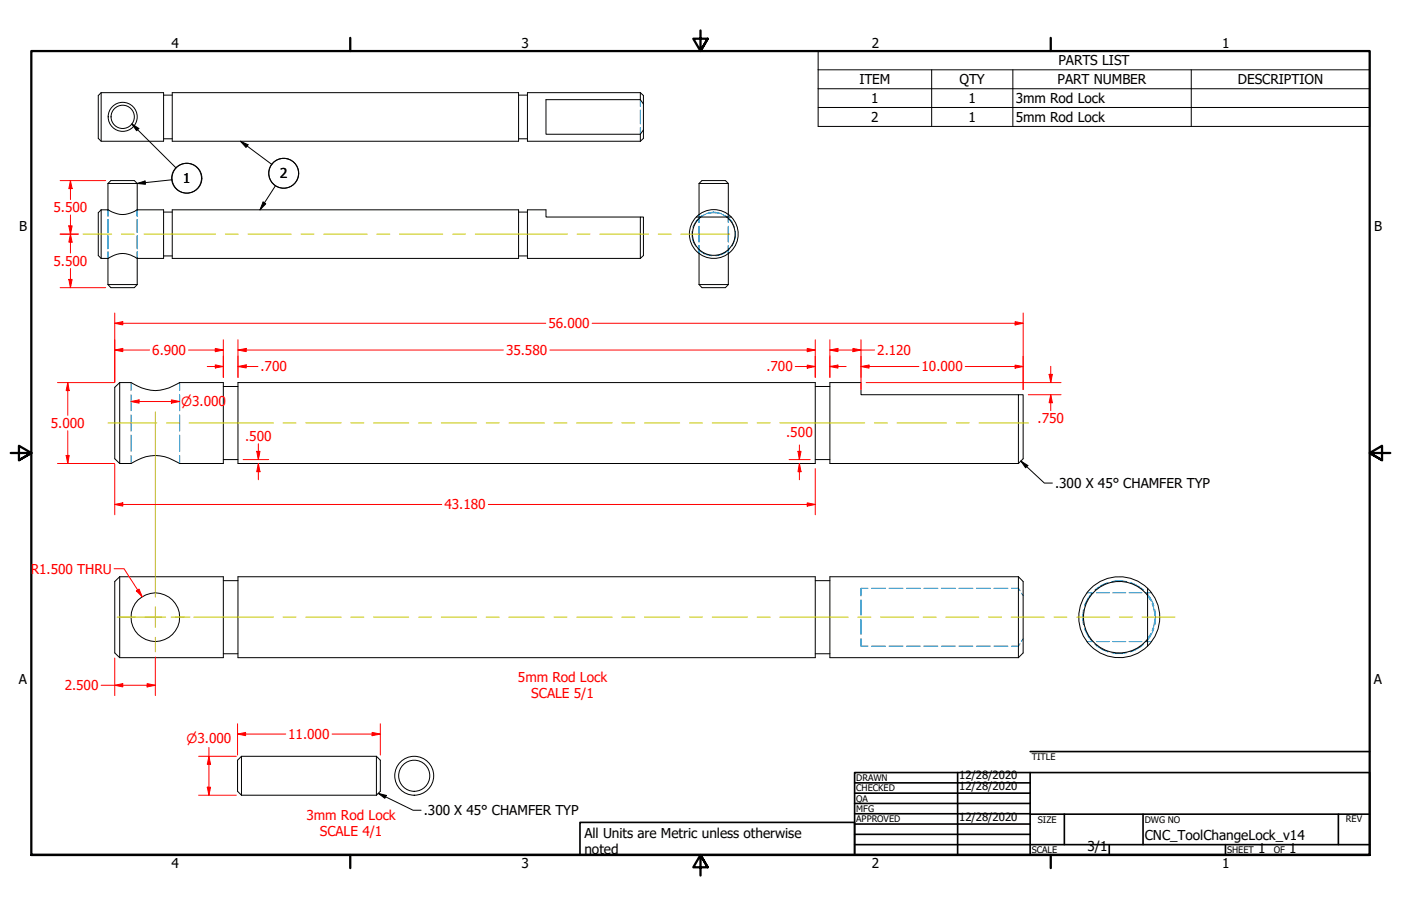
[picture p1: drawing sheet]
<svg xmlns="http://www.w3.org/2000/svg" width="432mm" height="279mm" viewBox="0 0 432 279" stroke-linecap="round" stroke-linejoin="round" font-family="sans-serif">
<!-- layer: Hidden (ANSI) -->
<g fill="none" stroke="#0080c0" stroke-width=".31">
<path d="M197.4 30.7v2.1M197.4 33.9v4.3M197.4 39.3v2.1M33.3 64.7v2M33.3 67.7v4M33.3 72.7v4M33.3 77.7v2M42.3 66.7v-2v2M42.3 67.7v4M42.3 72.7v4M42.3 77.7v2M213.3 71.3a6.6 6.6 0 0 0 1.1 4.6"/>
<path d="M215.1 76.8a6.2 6.2 0 0 0 4.3 2.1M215.5 66.2v2.4M215.5 69.8v4.8M215.5 75.8v2.4M216.5 66.4a6.6 6.6 0 0 0-2.9 3.7M217.5 66.1l-1.5 .8M217.6 65.9a5.7 5.7 0 0 1 4.7 0M218.2 65.8a5.9 5.9 0 0 1 3.5 0M222.5 66.1l1.5 .8M223.4 66.4a5.9 5.9 0 0 1 3 3.7M224.5 66.2v2.4M224.5 69.8v4.8"/>
<path d="M224.5 75.8v2.4M224.8 76.8a6.2 6.2 0 0 1-4.2 2.1M226.6 71.3a6 6 0 0 1-1 4.6M40.4 118v2.5M55.4 118v2.5M40.4 121.7v5M40.4 128v5M40.4 134.2v5M55.4 121.7v5M55.4 128v5M55.4 134.2v5M40.4 140.5v2.4"/>
<path d="M55.4 140.5v2.4M341.5 179.6l-1.6 .7-2.5 1.7M342.6 179.4l1.3-.3h2.1l1.3 .3M348.4 179.6l1.5 .7 2.5 1.7M265.4 196.9v2.4h2.1M265.4 185v4.7M265.4 190.9v4.8M267.5 181.4h-2.1v2.4M268.6 199.3h4.3M268.6 181.4h4.3M274 199.3h4.3M274 181.4h4.3"/>
<path d="M279.4 199.3h4.3M279.4 181.4h4.3M284.7 199.3h4.4M284.7 181.4h4.4M290.1 199.3h4.3M290.1 181.4h4.3M295.5 199.3h4.3M295.5 181.4h4.3M300.9 199.3h4.3M300.9 181.4h4.3M306.3 199.3h4.3M306.3 181.4h4.3"/>
<path d="M311.7 181.4h2.2l.5 .8M314.4 198.5l-.5 .8h-2.2M314.8 182.9l.5 .8M315.3 197l-.5 .7M333.9 188a10.7 10.7 0 0 0 0 4.7M334.3 193.8l1.1 2.5 1.2 1.6M335 197.9h1.9M335 182.8h1.9M336.6 182.8l-1.2 1.6-1.1 2.5M337.4 198.7l2.5 1.7 1.6 .6M337.9 197.9h4M337.9 182.8h4"/>
<path d="M343 197.9h4M343 182.8h4M348 197.9h4M348 182.8h4M352.4 198.7l-2.5 1.7-1.5 .6M352.9 197.9h2.1M352.9 182.8h2.1M353.3 182.8l1.2 1.6 1.1 2.5M353.7 183.7l1 1.6M354.7 195.4l-1 1.6M355.1 186.2l.4 1.1 .4 2.6M355.6 193.8l-1.1 2.5-1.2 1.6"/>
<path d="M355.9 188a10.7 10.7 0 0 1 0 4.7M355.9 190.8l-.4 2.6-.4 1.1M342.6 201.3l1.3 .2h2.1l1.3-.2"/>
</g>
<!-- layer: Visible (ANSI) -->
<g fill="none" stroke="#000" stroke-width=".31">
<path d="M31.2 28.6h19.2v15h-19.2l-.9-.9v-13.2zM31.2 28.6v15M50.4 29.3h2.7M53.1 28.6h106.7v15h-106.7zM159.8 29.3h2.8M197.4 30.7h-29.1v10.7h29.1M197.4 28.6h-34.8v15h34.8M197.4 30.7l.9 1.4M197.4 28.6l.9 .9v13.2l-.9 .9M197.4 28.6v2.1M33.3 56.6l.9-.9h7.2l.9 .9v8.1M33.3 56.6h9"/>
<path d="M33.3 56.6v8.1M50.4 42.8h2.7M159.8 42.8h2.8M197.4 41.4v2.2M198.3 40.1l-.9 1.3M215.5 56.6l.8-.9h7.3l.9 .9v9.6M215.5 56.6h9M215.5 56.6v9.6M31.2 64.7v15M31.2 64.7l-.9 .9v13.2l.9 .9M31.2 79.7h2.1M31.2 64.7h2.1"/>
<path d="M33.3 64.7a7.7 7.7 0 0 0 9 0M33.3 79.7a7.4 7.4 0 0 1 9 0M33.3 79.7v8.1M42.3 79.7v8.1M42.3 64.7h8.1v15h-8.1M50.4 65.4h2.7M50.4 78.9h2.7M53.1 64.7h106.7v15h-106.7zM159.8 65.4h2.8M159.8 78.9h2.8M197.4 66.9h.9v11.9l-.9 .9zM197.4 66.9h-29.1v-2.2h-5.7v15h34.8"/>
<path d="M214.6 66.9h10.7M215.5 78.2v9.6M216 66.9a6.6 6.6 0 0 0-.9 9.7 6.6 6.6 0 0 0 9.7 0 6.6 6.6 0 0 0-.8-9.7M224.5 78.2v9.6M33.3 87.8h9M33.3 87.8l.9 .9h7.2l.9-.9M215.5 87.8h9M215.5 87.8l.8 .9h7.3l.9-.9M36.9 118h3.5a12.7 12.7 0 0 0 14.8 0h13.6v24.9h-13.4a12.7 12.7 0 0 0-14.9 0h-3.6M36.9 118v24.9M36.9 118l-1.5 1.4v22.1l1.5 1.4M68.8 119.2h4.5"/>
<path d="M73.3 118h178v24.9h-178zM251.3 119.2h4.5M313.9 121.7h1.4v19.8l-1.4 1.4zM313.9 121.7h-48.5v-3.7h-9.6v24.9h58.1M68.8 141.7h4.5M251.3 141.7h4.5M35.4 179.3l1.5-1.4h31.9v24.9h-31.9l-1.5-1.4zM36.9 177.9v24.9M68.8 179.1h4.5M73.3 177.9h178v24.9h-178zM251.3 179.1h4.5M313.9 177.9h-58.1v24.9h58.1"/>
<path d="M313.9 177.9l1.4 1.4v22.1l-1.4 1.4M313.9 177.9v24.9M353.7 181.4v17.9M353.7 181.4a12.5 12.5 0 0 0-17.6 .1 12.5 12.5 0 0 0 0 17.6 12.5 12.5 0 0 0 17.6 .2M353.7 181.4a12.5 12.5 0 0 1 0 17.9M353.7 183.7a11 11 0 0 0-16.2-1.5 11 11 0 0 0 0 16.3 11 11 0 0 0 16.2-1.5M68.8 201.6h4.5M251.3 201.6h4.5M74.4 233.2v12M116 233.2h-41.6l-1.2 1.2v9.6l1.2 1.2M116 233.2v12M116 233.2l1.2 1.2v9.6l-1.2 1.2"/>
<path d="M74.4 245.2h41.6"/>
<circle cx="37.8" cy="36" r="3.6"/>
<circle cx="37.8" cy="36" r="4.5"/>
<circle cx="220" cy="72.2" r="7.5"/>
<circle cx="47.9" cy="190.3" r="7.5"/>
<circle cx="127.7" cy="239.2" r="4.8"/>
<circle cx="127.7" cy="239.2" r="6"/>
</g>
<!-- layer: Symbol (ANSI) -->
<g fill="none" stroke="#000" stroke-width=".31">
<path d="M40.6 38.2l2.2 1.4-.7 .7zM40.6 38.2l13.6 13.6M252.2 21.5v-5.8h169.9v5.8M252.2 21.5h169.9v5.9M252.2 21.5v17.5h169.9v-11.6M252.2 27.4h169.9M252.2 33.1h169.9M287.1 21.5v17.5M312.2 21.5v17.5M367.2 21.5v17.5M74.1 43.6l2.4 1-.7 .9zM74.1 43.6l9.7 7.1"/>
<path d="M84.9 57.3l-4.8 7.4M92 53.4a4.6 4.6 0 0 0-6.7-4.1 4.6 4.6 0 0 0-.7 7.8 4.6 4.6 0 0 0 7.3-2.8l.1-.9M92.1 53.4a4.6 4.6 0 0 0-6.7-4.1 4.6 4.6 0 0 0-.7 7.8 4.6 4.6 0 0 0 7.3-2.8l.1-.9M81.1 62.3l.8 .6-1.8 1.8z"/>
<circle cx="57.5" cy="55" r="4.6"/>
</g>
<!-- layer: Border (ANSI) -->
<path d="M107.9 11.7v4M215.9 9.4v6.3l-2.2-3.8h4.4l-2.2 3.8 2.2-3.8M323.8 11.7v4M3.3 139.7h6.4l-3.9-2.2v4.4l3.9-2.2-3.9 2.2M428.5 139.7h-6.4l3.9-2.2v4.4l-3.9-2.2 3.9 2.2M9.7 263.7v-248h412.4v248h-412.4h412.4M107.9 263.7v4M218.1 267.5l-2.2-3.8 2.2 3.8h-4.4l2.2-3.8v6.3M323.8 263.7v4" fill="none" stroke="#000" stroke-width=".7"/>
<!-- layer: Title (ANSI) -->
<g fill="none" stroke="#000" stroke-width=".51">
<path d="M263.4 238.3h158.7v25.4h-158.7zM295.1 238.3v25.4M317.5 231.8h104.6M317.5 238.3v25.4M178.8 253.6h84.6v10.1h-84.6zM263.4 241.4h54.1M263.4 244.6h54.1M263.4 247.8h54.1M263.4 251h54.1M263.4 254.1h54.1M263.4 257.3h54.1M317.5 251.1h104.6"/>
<path d="M328 251.1v9.4M352.3 251.1v9.4M412.5 251.1v9.4M263.4 260.5h158.7M341.9 260.5v3.2M377.7 260.5v3.2"/>
</g>
<!-- layer: Symbol (ANSI) -->
<g fill="#000">
<path d="M40.6 38.2l2.2 1.4-.7 .7z" fill-rule="evenodd"/>
<path d="M74.1 43.6l2.4 1-.7 .9z" fill-rule="evenodd"/>
<path d="M81.1 62.3l.8 .6-1.8 1.8z" fill-rule="evenodd"/>
</g>
<!-- layer: Centerline (ANSI) -->
<g fill="none" stroke="#c6c600" stroke-width=".31">
<path d="M25.6 72.2h8.8M37.4 72.2h4M44.4 72.2h22M69.5 72.2h3.9M76.5 72.2h13.3M92.8 72.2h4M99.8 72.2h13.4M116.1 72.2h4M123.1 72.2h13.4M139.5 72.2h3.9M146.5 72.2h28.4M177.9 72.2h4"/>
<path d="M184.8 72.2h15.1M202.9 72.2h4M209.9 72.2h15M33.3 130.4h15M51.3 130.4h4M58.3 130.4h26M87.2 130.4h4M94.2 130.4h11M108.1 130.4h4M115.1 130.4h10.9M129 130.4h4M136 130.4h10.9"/>
<path d="M149.9 130.4h4M156.8 130.4h11M170.8 130.4h4M177.7 130.4h11M191.6 130.4h4M198.6 130.4h10.9M212.5 130.4h4M219.5 130.4h10.9M233.4 130.4h4M240.3 130.4h26.2M269.5 130.4h4M276.5 130.4h15.2"/>
<path d="M294.8 130.4h3.9M301.8 130.4h15.2M36.1 190.3h13.7M52.8 190.3h4M59.8 190.3h24.5M87.2 190.3h4M94.2 190.3h11M108.1 190.3h4M115.1 190.3h10.9M129 190.3h4M136 190.3h10.9M149.9 190.3h4"/>
<path d="M156.8 190.3h11M170.8 190.3h4M177.7 190.3h11M191.6 190.3h4M198.6 190.3h10.9M212.5 190.3h4M219.5 190.3h10.9M233.4 190.3h4M240.3 190.3h21.1M264.4 190.3h4M271.4 190.3h10.2M284.5 190.3h4"/>
<path d="M291.5 190.3h10.2M304.7 190.3h4M311.7 190.3h10.1M324.9 190.3h3.9M331.9 190.3h10.1M345 190.3h4M352 190.3h10.1"/>
</g>
<!-- layer: Center Mark (ANSI) -->
<path d="M47.9 127.1v57M37.2 190.3h4.5M44.7 190.3h6.4M47.9 187.1v6.4M47.9 196.5v4.5M54 190.3h4.5" fill="none" stroke="#c6c600" stroke-width=".31"/>
<!-- layer: Dimension (ANSI) -->
<path d="M35.4 99.7h2.4" fill="none" stroke="#f00" stroke-width=".31"/>
<path d="M35.4 99.7l2.4-.5v1z" fill-rule="evenodd" fill="#f00"/>
<path d="M35.4 99.7l2.4-.5v1zM312.9 99.7h2.4" fill="none" stroke="#f00" stroke-width=".31"/>
<path d="M312.9 99.2l2.4 .5-2.4 .5z" fill-rule="evenodd" fill="#f00"/>
<path d="M35.4 96.5v21.4M37.8 99.7h130.4M182.5 99.7h130.4M312.9 99.2l2.4 .5-2.4 .5zM315.3 96.5v23.6M35.4 211.3h2.4" fill="none" stroke="#f00" stroke-width=".31"/>
<path d="M35.4 211.3l2.4-.5v1z" fill-rule="evenodd" fill="#f00"/>
<path d="M35.4 211.3l2.4-.5v1zM45.3 211.3h2.6" fill="none" stroke="#f00" stroke-width=".31"/>
<path d="M45.3 210.8l2.6 .5-2.6 .5z" fill-rule="evenodd" fill="#f00"/>
<path d="M35.4 107.9h2.4M31.2 211.3h4.2M35.4 202.9v11.6M37.8 211.3h7.5M45.3 210.8l2.6 .5-2.6 .5zM47.9 202.6v11.9" fill="none" stroke="#f00" stroke-width=".31"/>
<path d="M35.4 107.9l2.4-.5v1.1z" fill-rule="evenodd" fill="#f00"/>
<path d="M35.4 107.9l2.4-.5v1.1zM66.4 107.9h2.4" fill="none" stroke="#f00" stroke-width=".31"/>
<path d="M66.4 107.4l2.4 .5-2.4 .6z" fill-rule="evenodd" fill="#f00"/>
<path d="M35.4 104.8v13.1M37.8 107.9h8.3M58.1 107.9h8.3M66.4 107.4l2.4 .5-2.4 .6zM68.8 104.8v11.6M73.3 113h2.6" fill="none" stroke="#f00" stroke-width=".31"/>
<path d="M73.3 113l2.6-.5v1z" fill-rule="evenodd" fill="#f00"/>
<path d="M66.4 113h2.4M73.3 113l2.6-.5v1z" fill="none" stroke="#f00" stroke-width=".31"/>
<path d="M66.4 112.5l2.4 .5-2.4 .5z" fill-rule="evenodd" fill="#f00"/>
<path d="M63.9 113h2.5M66.4 112.5l2.4 .5-2.4 .5zM68.8 109.9v6.5M73.3 109.9v6.5M75.9 113h3.6M248.8 107.9h2.5" fill="none" stroke="#f00" stroke-width=".31"/>
<path d="M248.8 107.4l2.5 .5-2.5 .6z" fill-rule="evenodd" fill="#f00"/>
<path d="M73.3 107.9h2.6M248.8 107.4l2.5 .5-2.5 .6z" fill="none" stroke="#f00" stroke-width=".31"/>
<path d="M73.3 107.9l2.6-.5v1.1z" fill-rule="evenodd" fill="#f00"/>
<path d="M73.3 107.9l2.6-.5v1.1zM73.3 104.8v11.6M75.9 107.9h79.2M169.5 107.9h79.3M248.8 113h2.5M251.3 104.8v11.6" fill="none" stroke="#f00" stroke-width=".31"/>
<path d="M248.8 112.6l2.5 .4-2.5 .5z" fill-rule="evenodd" fill="#f00"/>
<path d="M248.8 112.6l2.5 .4-2.5 .5zM255.8 113h2.5" fill="none" stroke="#f00" stroke-width=".31"/>
<path d="M255.8 113l2.5-.4v.9z" fill-rule="evenodd" fill="#f00"/>
<path d="M245.1 113h3.7M251.3 109.9v6.5M255.8 113l2.5-.4v.9zM255.8 109.9v6.5M258.3 113h2.5M262.9 107.9h2.5" fill="none" stroke="#f00" stroke-width=".31"/>
<path d="M262.9 107.4l2.5 .5-2.5 .6z" fill-rule="evenodd" fill="#f00"/>
<path d="M255.8 107.9h2.5M262.9 107.4l2.5 .5-2.5 .6z" fill="none" stroke="#f00" stroke-width=".31"/>
<path d="M255.8 107.9l2.5-.5v1.1z" fill-rule="evenodd" fill="#f00"/>
<path d="M255.8 107.9l2.5-.5v1.1zM255.8 104.8v11.6M258.3 107.9h4.6M265.4 107.9h4.2M265.4 104.8v11.6M312.9 113h2.4" fill="none" stroke="#f00" stroke-width=".31"/>
<path d="M312.9 112.6l2.4 .4-2.4 .5z" fill-rule="evenodd" fill="#f00"/>
<path d="M265.4 113h2.4M312.9 112.6l2.4 .4-2.4 .5z" fill="none" stroke="#f00" stroke-width=".31"/>
<path d="M265.4 113l2.4-.4v.9z" fill-rule="evenodd" fill="#f00"/>
<path d="M265.4 113l2.4-.4v.9zM265.4 109.9v10.2M267.8 113h15.4M297.5 113h15.4M315.3 109.9v10.2M246.4 139.2v2.5" fill="none" stroke="#f00" stroke-width=".31"/>
<path d="M245.9 139.2h1l-.5 2.5z" fill-rule="evenodd" fill="#f00"/>
<path d="M245.9 139.2h1l-.5 2.5zM246.4 142.9v2.6" fill="none" stroke="#f00" stroke-width=".31"/>
<path d="M246.4 142.9l.5 2.6h-1z" fill-rule="evenodd" fill="#f00"/>
<path d="M79.6 139.2v2.5M246.4 137.2v2M243.2 141.7h6.5M246.4 142.9l.5 2.6h-1zM246.4 145.5v2.5" fill="none" stroke="#f00" stroke-width=".31"/>
<path d="M79.1 139.2h1l-.5 2.5z" fill-rule="evenodd" fill="#f00"/>
<path d="M79.1 139.2h1l-.5 2.5zM79.6 142.9v2.6" fill="none" stroke="#f00" stroke-width=".31"/>
<path d="M79.6 142.9l.5 2.6h-1z" fill-rule="evenodd" fill="#f00"/>
<path d="M20.9 118v2.5M79.6 136.8v2.4M74.9 141.7h7.9M79.6 142.9l.5 2.6h-1zM79.6 145.5v2.5" fill="none" stroke="#f00" stroke-width=".31"/>
<path d="M20.9 118l.4 2.5h-.9z" fill-rule="evenodd" fill="#f00"/>
<path d="M20.9 118l.4 2.5h-.9zM20.9 140.5v2.4" fill="none" stroke="#f00" stroke-width=".31"/>
<path d="M20.4 140.5h.9l-.4 2.4z" fill-rule="evenodd" fill="#f00"/>
<path d="M17.7 118h17.6M20.9 120.5v7.6M20.9 132.8v7.7M323.8 121.7v2.5M17.7 142.9h17.6M20.4 140.5h.9l-.4 2.4z" fill="none" stroke="#f00" stroke-width=".31"/>
<path d="M323.8 121.7l.6 2.5h-1.1z" fill-rule="evenodd" fill="#f00"/>
<path d="M323.8 115.4v2.6M323.8 121.7l.6 2.5h-1.1z" fill="none" stroke="#f00" stroke-width=".31"/>
<path d="M323.3 115.4h1.1l-.6 2.6z" fill-rule="evenodd" fill="#f00"/>
<path d="M267 118h60M323.3 115.4h1.1l-.6 2.6zM323.8 113v2.4M316.9 121.7h10.1M323.8 124.2v2.4M64.4 233.2v2.5" fill="none" stroke="#f00" stroke-width=".31"/>
<path d="M64.4 233.2l.5 2.5h-1z" fill-rule="evenodd" fill="#f00"/>
<path d="M64.4 233.2l.5 2.5h-1zM64.4 242.8v2.4" fill="none" stroke="#f00" stroke-width=".31"/>
<path d="M63.9 242.8h1l-.5 2.4z" fill-rule="evenodd" fill="#f00"/>
<path d="M61.2 233.2h11.6M64.4 230.5v2.7M64.4 235.7v7.1M73.2 226.4h2.5M61.2 245.2h11.6M63.9 242.8h1l-.5 2.4z" fill="none" stroke="#f00" stroke-width=".31"/>
<path d="M73.2 226.4l2.5-.5v1z" fill-rule="evenodd" fill="#f00"/>
<path d="M73.2 226.4l2.5-.5v1zM114.7 226.4h2.5" fill="none" stroke="#f00" stroke-width=".31"/>
<path d="M114.7 225.9l2.5 .5-2.5 .5z" fill-rule="evenodd" fill="#f00"/>
<path d="M21.7 69.7v2.5M73.2 223.2v9.7M75.7 226.4h12.4M102.4 226.4h12.3M114.7 225.9l2.5 .5-2.5 .5zM117.2 223.2v9.7" fill="none" stroke="#f00" stroke-width=".31"/>
<path d="M21.2 69.7h1l-.5 2.5z" fill-rule="evenodd" fill="#f00"/>
<path d="M21.7 55.7v2.5M21.2 69.7h1l-.5 2.5z" fill="none" stroke="#f00" stroke-width=".31"/>
<path d="M21.7 55.7l.5 2.5h-1z" fill-rule="evenodd" fill="#f00"/>
<path d="M18.5 55.7h14.1M21.7 55.7l.5 2.5h-1zM21.7 58.2v3.3M18.5 72.2h5.6M21.7 66.3v3.4M21.7 72.2v2.5" fill="none" stroke="#f00" stroke-width=".31"/>
<path d="M21.7 72.2l.5 2.5h-1z" fill-rule="evenodd" fill="#f00"/>
<path d="M21.7 72.2l.5 2.5h-1zM21.7 86.2v2.5" fill="none" stroke="#f00" stroke-width=".31"/>
<path d="M21.2 86.2h1l-.5 2.5z" fill-rule="evenodd" fill="#f00"/>
<path d="M18.5 72.2h5.6M21.7 74.7v3.3M18.5 88.7h14.1M21.2 86.2h1l-.5 2.5zM21.7 82.8v3.4M35.4 155.6h2.4" fill="none" stroke="#f00" stroke-width=".31"/>
<!-- layer: Symbol (ANSI) -->
<g fill="none" stroke="#000" stroke-width=".31">
<path d="M42.3 56.6l2.4-.8 .1 1zM53.1 55.4l-10.8 1.2"/>
<circle cx="57.6" cy="55" r="4.6"/>
</g>
<path d="M42.3 56.6l2.4-.8 .1 1z" fill-rule="evenodd" fill="#000"/>
<!-- layer: Dimension (ANSI) -->
<path d="M35.4 155.6l2.4-.5v1z" fill-rule="evenodd" fill="#f00"/>
<path d="M35.4 155.6l2.4-.5v1zM248.8 155.6h2.5" fill="none" stroke="#f00" stroke-width=".31"/>
<path d="M248.8 155.1l2.5 .5-2.5 .5z" fill-rule="evenodd" fill="#f00"/>
<path d="M52.8 123.8h2.6M35.4 143.1v15.7M37.8 155.6h98.3M150.5 155.6h98.3M248.8 155.1l2.5 .5-2.5 .5zM251.3 144.5v14.3" fill="none" stroke="#f00" stroke-width=".31"/>
<!-- layer: Symbol (ANSI) -->
<path d="M314.6 142.2l2.2 1.4-.7 .7zM314.6 142.2l7.3 6.8h2.5M116.6 244.7l2.5 .6-.5 .9zM116.6 244.7l10.7 5.2h2.5" fill="none" stroke="#000" stroke-width=".31"/>
<g fill="#000">
<path d="M314.6 142.2l2.2 1.4-.7 .7z" fill-rule="evenodd"/>
<path d="M116.6 244.7l2.5 .6-.5 .9z" fill-rule="evenodd"/>
</g>
<!-- layer: Dimension (ANSI) -->
<path d="M52.8 123.3l2.6 .5-2.6 .5z" fill-rule="evenodd" fill="#f00"/>
<path d="M40.4 123.8h2.5M52.8 123.3l2.6 .5-2.6 .5z" fill="none" stroke="#f00" stroke-width=".31"/>
<path d="M40.4 123.8l2.5-.5v1z" fill-rule="evenodd" fill="#f00"/>
<path d="M40.4 123.8l2.5-.5v1zM42.9 123.8h9.9M42.4 181.9l1.4 2.1" fill="none" stroke="#f00" stroke-width=".31"/>
<path d="M42 182.2l.9-.5 .9 2.3z" fill-rule="evenodd" fill="#f00"/>
<path d="M35.2 175.4h3l4.2 6.5M42 182.2l.9-.5 .9 2.3z" fill="none" stroke="#f00" stroke-width=".31"/>
<g font-size="4.2">
<text x="52.8" y="14.7">4</text>
<text x="160.8" y="14.7">3</text>
<text x="268.7" y="14.7">2</text>
<text x="376.7" y="14.7">1</text>
<text x="326.2" y="20.2">PARTS LIST</text>
<text x="264.9" y="26">ITEM</text>
<text x="295.7" y="26">QTY</text>
<text x="325.9" y="26">PART NUMBER</text>
<text x="381.5" y="26">DESCRIPTION</text>
<text x="268.5" y="31.8">1</text>
<text x="298.5" y="31.8">1</text>
<text x="313.1" y="31.9">3mm Rod Lock</text>
<text x="268.5" y="37.6">2</text>
<text x="298.5" y="37.6">1</text>
<text x="313.1" y="37.7">5mm Rod Lock</text>
<text x="56.3" y="56.5">1</text>
<text x="86.2" y="55">2</text>
<text x="5.9" y="71.4">B</text>
<text x="423.5" y="71.4">B</text>
<text x="325.2" y="150.5">.300 X 45° CHAMFER TYP</text>
<text x="5.8" y="211.1">A</text>
<text x="423.4" y="211.1">A</text>
<text x="130.6" y="251.4">.300 X 45° CHAMFER TYP</text>
<text x="180.1" y="258.4">All Units are Metric unless otherwise</text>
<text x="180.1" y="263.5">noted</text>
<text x="335.2" y="262.5">3/1</text>
<text x="352.8" y="259.1">CNC_ToolChangeLock_v14</text>
<text x="387.7" y="263.1">1</text>
<text x="397.4" y="263.1">1</text>
<text x="52.8" y="267.7">4</text>
<text x="160.8" y="267.7">3</text>
<text x="268.7" y="267.7">2</text>
<text x="376.7" y="267.7">1</text>
</g>
<g font-size="4.2" fill="#f00">
<text x="16.5" y="65.5">5.500</text>
<text x="16.5" y="82">5.500</text>
<text x="169" y="101.2">56.000</text>
<text x="46.9" y="109.5">6.900</text>
<text x="156" y="109.5">35.580</text>
<text x="270.4" y="109.5">2.120</text>
<text x="80.3" y="114.6">.700</text>
<text x="236.2" y="114.6">.700</text>
<text x="284" y="114.6">10.000</text>
<text x="15.7" y="132">5.000</text>
<text x="319.8" y="130.5">.750</text>
<text x="75.6" y="136">.500</text>
<text x="242.3" y="134.8">.500</text>
<text x="137" y="157.1">43.180</text>
<text x="9.5" y="176.9">R1.500 THRU</text>
<text x="19.9" y="212.9">2.500</text>
<text x="159.6" y="210.2">5mm Rod Lock</text>
<text x="163.7" y="215.3">SCALE 5/1</text>
<text x="88.8" y="227.9">11.000</text>
<text x="94.5" y="252.9">3mm Rod Lock</text>
<text x="98.6" y="257.9">SCALE 4/1</text>
</g>
<g font-size="3.9" fill="#f00">
<text x="55.8" y="125.3">⌀3.000</text>
<text x="57.5" y="229">⌀3.000</text>
</g>
<g font-size="3.5">
<text x="295.7" y="240.3">12/28/2020</text>
<text x="295.7" y="243.5">12/28/2020</text>
<text x="295.7" y="253">12/28/2020</text>
</g>
<g font-size="2.8">
<text x="318" y="234.3">TITLE</text>
<text x="263.9" y="240.8">DRAWN</text>
<text x="263.9" y="244">CHECKED</text>
<text x="263.9" y="247.2">QA</text>
<text x="263.9" y="250.4">MFG</text>
<text x="263.9" y="253.6">APPROVED</text>
<text x="319.9" y="253.7">SIZE</text>
<text x="352.8" y="253.7">DWG NO</text>
<text x="414.8" y="253.6">REV</text>
<text x="318" y="263.1">SCALE</text>
<text x="378.2" y="263.1">SHEET</text>
<text x="392.6" y="263.1">OF</text>
</g>
</svg>
